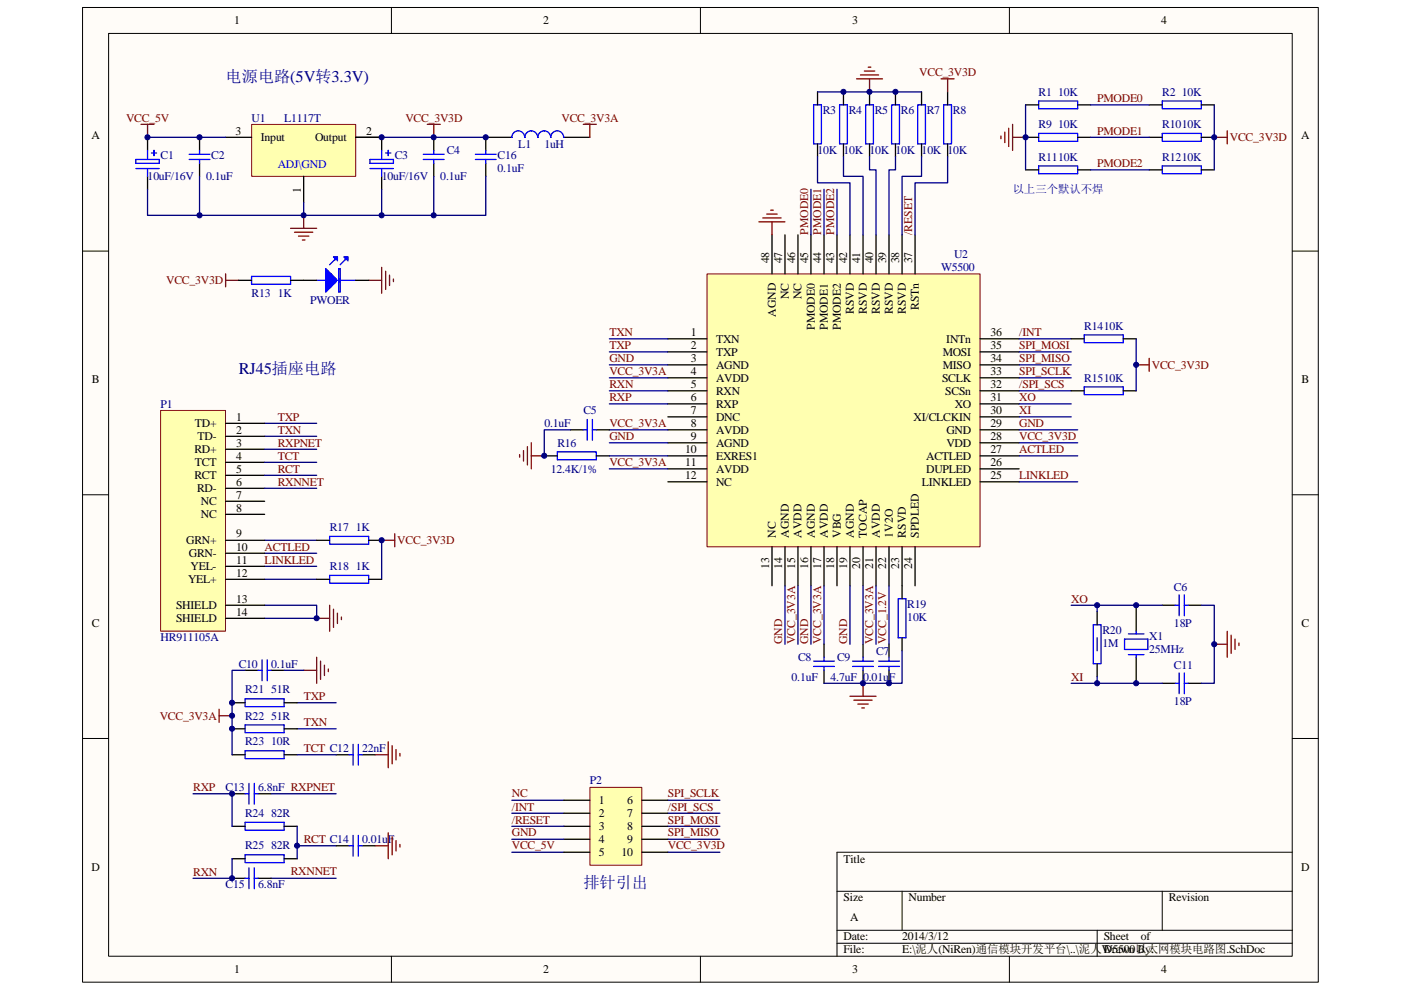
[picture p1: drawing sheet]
<svg xmlns="http://www.w3.org/2000/svg" width="297mm" height="210mm" viewBox="0 0 297 210" stroke-linecap="round" stroke-linejoin="round" font-family="sans-serif">
<path d="M17.5 1.6h262v206.7h-262z" fill="#fffcf8"/>
<path d="M17.5 1.6h262v206.7h-262z" fill="none" stroke="#000" stroke-width=".21"/>
<path d="M23 7.1h251v195.7h-251z" fill="#fffcf8"/>
<g fill="none" stroke="#000" stroke-width=".21">
<path d="M23 7.1h251v195.7h-251zM83 1.6v5.5M148.5 1.6v5.5M214 1.6v5.5M17.5 53.3h5.5M274 53.3h5.5M17.5 104.9h5.5M274 104.9h5.5M17.5 156.6h5.5M274 156.6h5.5M177.5 189h96.5M177.5 197.3h96.5"/>
<path d="M191.3 189v8.3M232.6 197.3v5.5M246.4 189v8.3M274 180.8h-96.5v22M83 202.8v5.5M148.5 202.8v5.5M177.5 200.1h96.5M214 202.8v5.5"/>
</g>
<path d="M149.9 58.1h57.9v57.9h-57.9z" fill="#ffffb0"/>
<path d="M149.9 58.1h57.9v57.9h-57.9z" fill="none" stroke="#800000" stroke-width=".21"/>
<g fill="none" stroke="#000" stroke-width=".28">
<path d="M163.7 49.8v8.3M166.4 49.8v8.3M169.2 49.8v8.3M171.9 49.8v8.3M174.7 49.8v8.3M177.5 49.8v8.3M180.2 49.8v8.3M183 49.8v8.3M185.7 49.8v8.3M188.5 49.8v8.3M191.3 49.8v8.3M194 49.8v8.3"/>
<path d="M141.6 74.6h8.3M141.6 77.4h8.3M141.6 71.9h8.3M207.8 74.6h8.3M207.8 77.4h8.3M207.8 71.9h8.3M141.6 80.1h8.3M141.6 82.9h8.3M141.6 85.7h8.3M141.6 88.4h8.3M141.6 91.2h8.3M141.6 96.7h8.3"/>
<path d="M141.6 99.4h8.3M141.6 93.9h8.3M207.8 80.1h8.3M207.8 82.9h8.3M207.8 85.7h8.3M207.8 88.4h8.3M207.8 91.2h8.3M207.8 96.7h8.3M207.8 99.4h8.3M207.8 93.9h8.3M141.6 102.2h8.3M163.7 116v8.2"/>
<path d="M166.4 116v8.2M169.2 116v8.2M171.9 116v8.2M174.7 116v8.2M177.5 116v8.2M180.2 116v8.2M183 116v8.2M185.7 116v8.2M188.5 116v8.2M191.3 116v8.2M194 116v8.2M207.8 102.2h8.3"/>
</g>
<path d="M53.4 26.4h22v11h-22z" fill="#ffffb0"/>
<path d="M53.4 26.4h22v11h-22z" fill="none" stroke="#800000" stroke-width=".21"/>
<g fill="none" stroke="#000" stroke-width=".28">
<path d="M31.3 29.1v2.8M31.3 37.4v2.8M42.3 29.1v2.8M42.3 34.6v2.8M47.8 29.1h5.5M64.4 37.4v5.5M75.4 29.1h5.5v2.8M80.9 37.4v2.8M92 29.1v2.8M92 34.6v2.8M50.6 59.5h2.7M61.6 59.5h5.5"/>
<path d="M75.4 59.5h2.8"/>
</g>
<g fill="none" stroke="#800000" stroke-width=".28">
<path d="M29.9 26.4h2.8M31.3 26.4v2.7M90.6 26.4h2.7M92 26.4v2.7M47.8 58.1v2.7M47.8 59.5h2.8M61.6 48.4h5.5M62.4 49.3h3.9M63.3 50.1h2.2M64.1 50.9h.6M64.4 45.7v2.7M78.2 59.5h2.7"/>
<path d="M80.9 56.7v5.5M81.8 57.5v3.9M82.6 58.4v2.2M83.4 59.2v.5M80.9 114.6h2.8M83.7 113.2v2.8M67.1 131.1h2.8M69.9 128.4v5.5M70.7 129.2v3.9M71.5 130v2.2M72.4 130.9v.5"/>
</g>
<g fill="none" stroke="#000080" stroke-width=".28">
<path d="M31.3 29.1h16.5M42.3 37.4v8.3M92 37.4v8.3h-60.7v-5.5M64.4 42.9v2.8M80.9 40.2v5.5M56.1 89.8h11M56.1 92.5h11M56.1 114.6h11M56.1 117.3h11M80.9 114.6v8.3M56.1 128.4h11v2.7h-11M56.1 120.1h11"/>
<path d="M56.1 122.9h11M63 149.1h8.3M63 154.6h8.3M63 179.4h8.3M57.5 186.3h13.8"/>
</g>
<g fill="none" stroke="#00f" stroke-width=".28">
<path d="M28.8 33.8h5v.8h-5zM28.8 35.8h5M31.3 31.9v1.9M31.3 35.8v1.6M32.1 32.4h1.1M32.7 31.9v1.1M40.1 32.7h4.4M40.1 33.8h4.4M42.3 31.9v.8M42.3 33.8v.8M78.4 33.8h5v.8h-5zM78.4 35.8h5"/>
<path d="M80.9 31.9v1.9M80.9 35.8v1.6M81.8 32.4h1.1M82.3 31.9v1.1M89.7 33.8h4.5M89.7 32.7h4.5M92 31.9v.8M92 33.8v.8M53.3 58.6h8.3v1.7h-8.3zM67.1 59.5h8.3M69.1 58.6h1.6v1.7h-1.6M69.1 59.7h2.2"/>
<path d="M69.1 59.2h2.2M69.1 58.9h1.9v1.1h-1.9M69.1 58.4h1.3v2.2h-1.3M69.1 58.1h1.1v2.7h-1.1M69.1 57.8h.8v3.3h-.8M69.1 57.5h.5v3.9h-.5M69.3 57.3v4.4M71 55.1l-1.1 1.1M71 54.5v.6M71 55.1h.5M71.3 59.2l-2.2-2.2v4.9l2.2-2.2M71.3 54.5v.6"/>
<path d="M71.3 59.2v.5M71.5 54.8h-.5l-.3-.3h.8v.8M71.8 57h.3v4.9h-.3zM71.8 59.7h.3M71.8 59.2h.3M73.2 55.1l-1.1 1.1M73.2 54.5v.6M73.2 55.1h.6M73.5 54.5v.6M73.8 54.8h-.6l-.3-.3h.9v.8"/>
</g>
<path d="M34.1 87.1h13.7v46.8h-13.7z" fill="#ffffb0"/>
<path d="M34.1 87.1h13.7v46.8h-13.7z" fill="none" stroke="#800000" stroke-width=".21"/>
<g fill="none" stroke="#000" stroke-width=".28">
<path d="M173.3 19.5v2.7M178.8 19.5v2.7M184.4 19.5v2.7M189.9 19.5v2.7M195.4 19.5v2.7M200.9 19.5v2.7M103 29.1h5.5M119.5 29.1h5.5M173.3 30.5v2.8M178.8 30.5v2.8M184.4 30.5v2.8M189.9 30.5v2.8"/>
<path d="M195.4 30.5v2.8M200.9 30.5v2.8M217.4 29.1h2.8M217.4 22.2h2.8M217.4 36h2.8M228.5 29.1h2.7M228.5 22.2h2.7M228.5 36h2.7M243.6 29.1h2.8M243.6 22.2h2.8M243.6 36h2.8M254.7 29.1h2.7"/>
<path d="M254.7 22.2h2.7M254.7 36h2.7M227.1 71.9h2.8M238.1 71.9h2.8M47.8 89.8h8.3M47.8 92.5h8.3M47.8 95.3h8.3M47.8 98.1h8.3M115.4 96.7h2.8M120.9 91.2h2.8M126.4 96.7h2.8M126.4 91.2h2.8"/>
<path d="M227.1 82.9h2.8M238.1 82.9h2.8M47.8 100.8h8.3M47.8 103.6h8.3M47.8 106.3h8.3M47.8 109.1h8.3M47.8 114.6h8.3M47.8 117.3h8.3M67.1 114.6h2.8M78.2 114.6h2.7M47.8 120.1h8.3M47.8 122.9h8.3"/>
<path d="M47.8 128.4h8.3M47.8 131.1h8.3M67.1 122.9h2.8M78.2 122.9h2.7M174.7 136.7v2.7M183 136.7v2.7M188.5 136.7v2.7M191.3 124.2v2.8M191.3 135.3v2.7M232.6 129.8v2.7M240.9 128.4v5.5M240.9 139.4v5.5"/>
<path d="M246.4 128.4h2.8M251.9 128.4h2.8M49.2 149.1h2.8M49.2 154.6h2.8M52 142.2h2.7M57.5 142.2h2.7M60.2 149.1h2.8M60.2 154.6h2.8M174.7 142.2v2.7M183 142.2v2.7M188.5 142.2v2.7M232.6 140.8v2.8"/>
<path d="M246.4 144.9h2.8M251.9 144.9h2.8M49.2 160.1h2.8M49.2 175.3h2.8M49.2 168.4h2.8M54.7 168.4h2.8M60.2 160.1h2.8M60.2 175.3h2.8M71.3 160.1h2.7M71.3 179.4h2.7M76.8 160.1h2.7M76.8 179.4h2.7"/>
<path d="M49.2 182.1h2.8M49.2 186.3h2.8M54.7 186.3h2.8M60.2 182.1h2.8"/>
</g>
<g fill="none" stroke="#00f" stroke-width=".28">
<path d="M108.5 29.1a1.37 1.37 0 0 1 1.4-1.4 1.37 1.37 0 0 1 1.3 1.4h.1a1.37 1.37 0 0 1 1.4-1.4h-.1a1.39 1.39 0 0 1 1.4 1.4 1.37 1.37 0 0 1 1.4-1.4 1.38 1.38 0 0 1 1.4 1.4 1.37 1.37 0 0 1 1.3-1.4 1.37 1.37 0 0 1 1.4 1.4M172.5 22.2h1.7v8.3h-1.7zM178 22.2h1.7v8.3h-1.7zM183.5 22.2h1.7v8.3h-1.7zM189 22.2h1.7v8.3h-1.7zM194.6 22.2h1.6v8.3h-1.6zM200.1 22.2h1.6v8.3h-1.6zM220.2 21.4h8.3v1.7h-8.3zM220.2 28.3h8.3v1.7h-8.3zM220.2 35.2h8.3v1.7h-8.3zM246.4 21.4h8.3v1.7h-8.3zM246.4 28.3h8.3v1.7h-8.3z"/>
<path d="M246.4 35.2h8.3v1.7h-8.3zM229.9 71h8.2v1.7h-8.2zM118.2 95.8h8.2v1.7h-8.2zM123.7 91.2h.8M124.5 89v4.4M125.6 91.2h.8M125.6 89v4.4M229.9 82.1h8.2v1.6h-8.2zM69.9 113.8h8.3v1.6h-8.3zM55.6 140v4.4M56.7 140v4.4M69.9 122h8.3v1.7h-8.3z"/>
<path d="M174.7 139.4v.8M183 139.4v.8M188.5 139.4v.8M190.4 127h1.7v8.3h-1.7zM231.8 132.5h1.6v8.3h-1.6zM238.4 135.6h5v2.2h-5zM239.2 138.9h3.3M239.2 134.5h3.3M240.9 133.9v.6M240.9 138.9v.5M249.2 128.4h.8M250 126.2v4.4"/>
<path d="M251.1 126.2v4.4M251.1 128.4h.8M52 148.2h8.2v1.7h-8.2zM52 153.8h8.2v1.6h-8.2zM52 159.3h8.2v1.6h-8.2zM54.7 142.2h.9M56.7 142.2h.8M74.9 157.9v4.4M76 157.9v4.4M172.5 140.2h4.4M172.5 141.4h4.4M174.7 141.4v.8"/>
<path d="M180.8 141.4h4.4M180.8 140.2h4.4M183 141.4v.8M186.3 141.4h4.4M186.3 140.2h4.4M188.5 141.4v.8M249.2 144.9h.8M250 142.7v4.4M251.1 142.7v4.4M251.1 144.9h.8M52 174.4h8.2v1.7h-8.2zM52 168.4h.8"/>
<path d="M52.8 166.2v4.4M53.9 166.2v4.4M53.9 168.4h.8M74 160.1h.9M74 179.4h.9M74.9 177.2v4.4M76 177.2v4.4M76 160.1h.8M76 179.4h.8M52 181.3h8.2v1.7h-8.2zM52 186.3h.8M52.8 184.1v4.4"/>
<path d="M53.9 184.1v4.4M53.9 186.3h.8"/>
</g>
<g fill="none" stroke="#000080" stroke-width=".28">
<path d="M173.3 19.5h22.1M173.3 33.3v5.5h6.9v11M178.8 33.3v4.1h4.2v12.4M184.4 33.3v2.7h1.3v13.8M189.9 33.3v2.7h-1.4v13.8M195.4 33.3v4.1h-4.1v12.4M200.9 33.3v5.5h-6.9v11M217.4 22.2v13.8M231.2 22.2h12.4M231.2 29.1h12.4M231.2 36h12.4M257.4 22.2v13.8"/>
<path d="M171.9 40.2v9.6M174.7 40.2v9.6M177.5 40.2v9.6M129.2 71.9h12.4M129.2 74.6h12.4M129.2 77.4h12.4M216.1 71.9h11M216.1 74.6h11M216.1 77.4h11M240.9 71.9v11M56.1 95.3h11M56.1 98.1h11"/>
<path d="M120.9 91.2h-5.5v5.5M129.2 96.7h12.4M129.2 82.9h12.4M129.2 85.7h12.4M129.2 80.1h12.4M129.2 91.2h12.4M129.2 99.4h12.4M129.2 93.9h12.4M216.1 93.9h12.4M216.1 91.2h12.4M216.1 96.7h12.4M216.1 82.9h11"/>
<path d="M216.1 85.7h11M216.1 80.1h11M216.1 88.4h11M56.1 103.6h11M56.1 100.8h11M216.1 102.2h12.4M166.4 124.2v12.5M169.2 124.2v12.5M171.9 124.2v12.5M174.7 124.2v12.5M180.2 124.2v12.5M183 124.2v12.5"/>
<path d="M185.7 124.2v12.5M188.5 124.2v12.5M191.3 138v6.9h-16.6M227.1 128.4h5.5M232.6 135.3v2.7M246.4 128.4h-13.8v1.4M254.7 128.4h2.7v16.5h-2.7M52 142.2h-2.8v17.9M60.2 142.2h4.2M227.1 144.9h5.5M232.6 143.6v1.3h13.8M40.9 168.4h8.3v6.9"/>
<path d="M57.5 168.4h13.8M63 160.1h8.3M63 175.3v6.8M108.5 172.5h11M108.5 169.7h11M141.6 172.5h11M141.6 175.3h11M141.6 178h11M141.6 169.7h11M49.2 182.1v4.2h-8.3M108.5 180.8h11M141.6 180.8h11"/>
</g>
<g fill="none" stroke="#800000" stroke-width=".28">
<path d="M181.6 16.7h5.5M182.4 15.9h3.9M183.3 15.1h2.2M184.1 14.2h.5M184.4 16.7v2.8M199.5 16.7h2.8M200.9 16.7v2.8M123.7 26.4h2.7M125 26.4v2.7M212.2 28.9v.5M213 28v2.2M213.9 27.2v3.9"/>
<path d="M214.7 29.1h2.7M214.7 26.4v5.5M257.4 29.1h2.8M260.2 27.7v2.8M160.9 47.1h5.5M161.7 46.2h3.9M162.6 45.4h2.2M163.4 44.6h.6M163.7 47.1v2.7M240.9 77.4h2.7M243.6 76v2.8M110.2 96.4v.6"/>
<path d="M111 95.6v2.2M111.8 94.7v3.9M112.6 93.9v5.5M112.6 96.7h2.8M67.1 139.4v5.5M257.4 136.7h2.8M260.2 133.9v5.5M261 134.7v3.9M261.8 135.6v2.2M262.7 136.4v.5M46.5 150.4v2.8M46.5 151.8h2.7"/>
<path d="M64.4 142.2h2.7M68 140.2v3.9M68.8 141.1v2.2M69.6 141.9v.6M82.3 157.3v5.5M83.1 158.2v3.8M84 159v2.2M84.8 159.8v.6M180.2 147.7h5.5M181 148.5h3.9M181.9 149.3h2.2M182.7 150.2h.6"/>
<path d="M183 144.9v2.8M79.5 179.4h2.8M79.5 160.1h2.8M82.3 176.6v5.5M83.1 177.5v3.8M84 178.3v2.2M84.8 179.1v.6"/>
</g>
<path d="M125.1 167h11v16.5h-11z" fill="#ffffb0"/>
<path d="M125.1 167h11v16.5h-11z" fill="none" stroke="#800000" stroke-width=".21"/>
<path d="M103 29.1v2.8M103 34.6v2.8M119.5 169.7h5.5M119.5 172.5h5.5M119.5 175.3h5.5M119.5 178h5.5M136.1 169.7h5.5M136.1 172.5h5.5M136.1 175.3h5.5M136.1 178h5.5M119.5 180.8h5.5M136.1 180.8h5.5" fill="none" stroke="#000" stroke-width=".28"/>
<path d="M80.9 29.1h22.1M103 37.4v8.3h-11M108.5 175.3h11M108.5 178h11" fill="none" stroke="#000080" stroke-width=".28"/>
<path d="M100.8 32.7h4.4M100.8 33.8h4.4M103 31.9v.8M103 33.8v.8" fill="none" stroke="#00f" stroke-width=".28"/>
<g fill="#000080" stroke="#000080" stroke-width=".21">
<circle cx="31.3" cy="29.1" r=".54"/>
<circle cx="42.3" cy="45.7" r=".54"/>
<circle cx="42.3" cy="29.1" r=".54"/>
<circle cx="49.2" cy="186.3" r=".54"/>
<circle cx="49.2" cy="168.3" r=".54"/>
<circle cx="49.2" cy="154.6" r=".54"/>
<circle cx="49.2" cy="151.8" r=".54"/>
<circle cx="49.2" cy="149" r=".54"/>
<circle cx="63" cy="179.4" r=".54"/>
<circle cx="64.4" cy="45.7" r=".53"/>
<circle cx="67.1" cy="131.1" r=".54"/>
<circle cx="80.9" cy="114.6" r=".54"/>
<circle cx="80.9" cy="45.7" r=".54"/>
<circle cx="80.9" cy="29.1" r=".54"/>
<circle cx="91.9" cy="45.7" r=".53"/>
<circle cx="91.9" cy="29.1" r=".53"/>
<circle cx="103" cy="29.1" r=".54"/>
<circle cx="115.4" cy="96.7" r=".54"/>
<circle cx="178.8" cy="19.5" r=".53"/>
<circle cx="183" cy="144.9" r=".53"/>
<circle cx="184.4" cy="19.5" r=".54"/>
<circle cx="188.5" cy="144.9" r=".54"/>
<circle cx="189.9" cy="19.5" r=".53"/>
<circle cx="217.4" cy="29.1" r=".54"/>
<circle cx="232.6" cy="144.9" r=".54"/>
<circle cx="232.6" cy="128.4" r=".54"/>
<circle cx="240.9" cy="144.9" r=".54"/>
<circle cx="240.9" cy="128.4" r=".54"/>
<circle cx="240.9" cy="77.4" r=".54"/>
<circle cx="257.4" cy="136.6" r=".54"/>
<circle cx="257.4" cy="29.1" r=".54"/>
</g>
<text font-size="3.5" fill="#000080" x="50.6" y="79.4">RJ45插座电路</text>
<g font-size="3.4" fill="#000080">
<text x="47.8" y="17.3">电源电路(5V转3.3V)</text>
<text x="123.7" y="188.3">排针引出</text>
</g>
<g font-size="2.5">
<text x="49.7" y="5.1">1</text>
<text x="115.2" y="5.1">2</text>
<text x="180.7" y="5.1">3</text>
<text x="246.2" y="5.1">4</text>
<text x="19.4" y="29.6">A</text>
<text x="49.9" y="28.6">3</text>
<text x="55.3" y="29.9">Input</text>
<text x="66.8" y="29.9">Output</text>
<text x="77.6" y="28.6">2</text>
<text x="275.9" y="29.6">A</text>
<text x="63.8" y="40.9" transform="rotate(-90 63.8 40.9)">1</text>
<text x="163.1" y="55.9" transform="rotate(-90 163.1 55.9)">48</text>
<text x="165.8" y="55.9" transform="rotate(-90 165.8 55.9)">47</text>
<text x="168.6" y="55.9" transform="rotate(-90 168.6 55.9)">46</text>
<text x="171.3" y="55.9" transform="rotate(-90 171.3 55.9)">45</text>
<text x="174.1" y="55.9" transform="rotate(-90 174.1 55.9)">44</text>
<text x="176.9" y="55.9" transform="rotate(-90 176.9 55.9)">43</text>
<text x="179.6" y="55.9" transform="rotate(-90 179.6 55.9)">42</text>
<text x="182.4" y="55.9" transform="rotate(-90 182.4 55.9)">41</text>
<text x="185.1" y="55.9" transform="rotate(-90 185.1 55.9)">40</text>
<text x="187.9" y="55.9" transform="rotate(-90 187.9 55.9)">39</text>
<text x="190.7" y="55.9" transform="rotate(-90 190.7 55.9)">38</text>
<text x="193.4" y="55.9" transform="rotate(-90 193.4 55.9)">37</text>
<text x="167.2" y="63.5" transform="rotate(-90 167.2 63.5)">NC</text>
<text x="170" y="63.5" transform="rotate(-90 170 63.5)">NC</text>
<text x="194.8" y="65.8" transform="rotate(-90 194.8 65.8)">RSTn</text>
<text x="146.5" y="71.3">1</text>
<text x="164.5" y="67.2" transform="rotate(-90 164.5 67.2)">AGND</text>
<text x="172.7" y="70" transform="rotate(-90 172.7 70)">PMODE0</text>
<text x="175.5" y="70" transform="rotate(-90 175.5 70)">PMODE1</text>
<text x="178.2" y="70" transform="rotate(-90 178.2 70)">PMODE2</text>
<text x="181" y="66.6" transform="rotate(-90 181 66.6)">RSVD</text>
<text x="183.8" y="66.6" transform="rotate(-90 183.8 66.6)">RSVD</text>
<text x="186.5" y="66.6" transform="rotate(-90 186.5 66.6)">RSVD</text>
<text x="189.3" y="66.6" transform="rotate(-90 189.3 66.6)">RSVD</text>
<text x="192" y="66.6" transform="rotate(-90 192 66.6)">RSVD</text>
<text x="210" y="71.3">36</text>
<text x="146.5" y="74">2</text>
<text x="146.5" y="76.8">3</text>
<text x="151.8" y="75.4">TXP</text>
<text x="151.8" y="72.7">TXN</text>
<text x="199.9" y="75.4">MOSI</text>
<text x="200.6" y="72.7">INTn</text>
<text x="210" y="76.8">34</text>
<text x="210" y="74">35</text>
<text x="19.5" y="81.3">B</text>
<text x="146.5" y="79.5">4</text>
<text x="146.5" y="82.3">5</text>
<text x="151.8" y="78.2">AGND</text>
<text x="151.8" y="80.9">AVDD</text>
<text x="151.8" y="83.7">RXN</text>
<text x="199.7" y="80.9">SCLK</text>
<text x="199.9" y="78.2">MISO</text>
<text x="200.4" y="83.7">SCSn</text>
<text x="210" y="82.3">32</text>
<text x="210" y="79.5">33</text>
<text x="276" y="81.3">B</text>
<text x="50.1" y="89.2">1</text>
<text x="146.5" y="85.1">6</text>
<text x="146.5" y="87.8">7</text>
<text x="151.8" y="86.4">RXP</text>
<text x="151.8" y="89.2">DNC</text>
<text x="193.7" y="89.2">XI/CLCKIN</text>
<text x="202.4" y="86.4">XO</text>
<text x="210" y="87.8">30</text>
<text x="210" y="85.1">31</text>
<text x="41.3" y="90.6">TD+</text>
<text x="41.9" y="93.3">TD-</text>
<text x="50.1" y="91.9">2</text>
<text x="50.1" y="94.7">3</text>
<text x="146.5" y="90.6">8</text>
<text x="146.5" y="93.3">9</text>
<text x="151.8" y="91.9">AVDD</text>
<text x="151.8" y="94.7">AGND</text>
<text x="200.7" y="94.7">VDD</text>
<text x="200.7" y="91.9">GND</text>
<text x="210" y="93.3">28</text>
<text x="210" y="90.6">29</text>
<text x="41.2" y="96.1">RD+</text>
<text x="41.2" y="101.6">RCT</text>
<text x="41.3" y="98.8">TCT</text>
<text x="50.1" y="97.5">4</text>
<text x="50.1" y="100.2">5</text>
<text x="145.3" y="96.1">10</text>
<text x="145.3" y="98.8">11</text>
<text x="145.3" y="101.6">12</text>
<text x="151.8" y="97.5">EXRES1</text>
<text x="151.8" y="100.2">AVDD</text>
<text x="196.4" y="100.2">DUPLED</text>
<text x="196.4" y="97.5">ACTLED</text>
<text x="210" y="101.6">25</text>
<text x="210" y="98.8">26</text>
<text x="210" y="96.1">27</text>
<text x="41.8" y="104.4">RD-</text>
<text x="42.6" y="107.1">NC</text>
<text x="50.1" y="103">6</text>
<text x="50.1" y="105.7">7</text>
<text x="151.8" y="103">NC</text>
<text x="195.4" y="103">LINKLED</text>
<text x="42.6" y="109.9">NC</text>
<text x="50.1" y="108.5">8</text>
<text x="39.5" y="115.4">GRN+</text>
<text x="40" y="118.2">GRN-</text>
<text x="50.1" y="119.5">11</text>
<text x="50.1" y="116.8">10</text>
<text x="50.1" y="114">9</text>
<text x="164.5" y="114.1" transform="rotate(-90 164.5 114.1)">NC</text>
<text x="167.2" y="114.1" transform="rotate(-90 167.2 114.1)">AGND</text>
<text x="170" y="114.1" transform="rotate(-90 170 114.1)">AVDD</text>
<text x="172.7" y="114.1" transform="rotate(-90 172.7 114.1)">AGND</text>
<text x="175.5" y="114.1" transform="rotate(-90 175.5 114.1)">AVDD</text>
<text x="178.2" y="114.1" transform="rotate(-90 178.2 114.1)">VBG</text>
<text x="181" y="114.1" transform="rotate(-90 181 114.1)">AGND</text>
<text x="183.8" y="114.1" transform="rotate(-90 183.8 114.1)">TOCAP</text>
<text x="186.5" y="114.1" transform="rotate(-90 186.5 114.1)">AVDD</text>
<text x="189.3" y="114.1" transform="rotate(-90 189.3 114.1)">1V2O</text>
<text x="192" y="114.1" transform="rotate(-90 192 114.1)">RSVD</text>
<text x="194.8" y="114.1" transform="rotate(-90 194.8 114.1)">SPDLED</text>
<text x="39.9" y="123.7">YEL+</text>
<text x="40.4" y="120.9">YEL-</text>
<text x="50.1" y="122.3">12</text>
<text x="163.1" y="120.7" transform="rotate(-90 163.1 120.7)">13</text>
<text x="165.8" y="120.7" transform="rotate(-90 165.8 120.7)">14</text>
<text x="168.6" y="120.7" transform="rotate(-90 168.6 120.7)">15</text>
<text x="171.3" y="120.7" transform="rotate(-90 171.3 120.7)">16</text>
<text x="174.1" y="120.7" transform="rotate(-90 174.1 120.7)">17</text>
<text x="176.9" y="120.7" transform="rotate(-90 176.9 120.7)">18</text>
<text x="179.6" y="120.7" transform="rotate(-90 179.6 120.7)">19</text>
<text x="182.4" y="120.7" transform="rotate(-90 182.4 120.7)">20</text>
<text x="185.1" y="120.7" transform="rotate(-90 185.1 120.7)">21</text>
<text x="187.9" y="120.7" transform="rotate(-90 187.9 120.7)">22</text>
<text x="190.7" y="120.7" transform="rotate(-90 190.7 120.7)">23</text>
<text x="193.4" y="120.7" transform="rotate(-90 193.4 120.7)">24</text>
<text x="37.3" y="129.2">SHIELD</text>
<text x="37.3" y="131.9">SHIELD</text>
<text x="50.1" y="127.8">13</text>
<text x="50.1" y="130.6">14</text>
<text x="19.5" y="132.9">C</text>
<text x="276" y="132.9">C</text>
<text x="127" y="170.5">1</text>
<text x="127" y="173.3">2</text>
<text x="133" y="170.5">6</text>
<text x="133" y="173.3">7</text>
<text x="127" y="176">3</text>
<text x="127" y="178.8">4</text>
<text x="133" y="176">8</text>
<text x="133" y="178.8">9</text>
<text x="19.4" y="184.6">D</text>
<text x="127" y="181.5">5</text>
<text x="131.8" y="181.5">10</text>
<text x="178.9" y="182.9">Title</text>
<text x="275.9" y="184.6">D</text>
<text x="178.9" y="191.2">Size</text>
<text x="192.6" y="191.2">Number</text>
<text x="247.8" y="191.2">Revision</text>
<text x="180.2" y="195.3">A</text>
<text x="178.9" y="199.5">Date:</text>
<text x="178.9" y="202.2">File:</text>
<text x="191.3" y="202.2">E:\泥人(NiRen)通信模块开发平台\..\泥人W5500以太网模块电路图.SchDoc</text>
<text x="191.3" y="199.5">2014/3/12</text>
<text x="234" y="202.2">Drawn By:</text>
<text x="234" y="199.5">Sheet</text>
<text x="241.9" y="199.5">of</text>
<text x="49.7" y="206.4">1</text>
<text x="115.2" y="206.4">2</text>
<text x="180.7" y="206.4">3</text>
<text x="246.2" y="206.4">4</text>
</g>
<g font-size="2.5" fill="#800000">
<text x="194.9" y="16.2">VCC_3V3D</text>
<text x="232.6" y="21.7">PMODE0</text>
<text x="26.8" y="25.8">VCC_5V</text>
<text x="86" y="25.8">VCC_3V3D</text>
<text x="119.1" y="25.8">VCC_3V3A</text>
<text x="232.6" y="28.6">PMODE1</text>
<text x="260.8" y="29.9">VCC_3V3D</text>
<text x="232.6" y="35.4">PMODE2</text>
<text x="171.3" y="49.8" transform="rotate(-90 171.3 49.8)">PMODE0</text>
<text x="174.1" y="49.8" transform="rotate(-90 174.1 49.8)">PMODE1</text>
<text x="176.9" y="49.8" transform="rotate(-90 176.9 49.8)">PMODE2</text>
<text x="193.4" y="49.8" transform="rotate(-90 193.4 49.8)">/RESET</text>
<text x="35.2" y="60.3">VCC_3V3D</text>
<text x="129.2" y="71.3">TXN</text>
<text x="216.1" y="71.3">/INT</text>
<text x="129.2" y="74">TXP</text>
<text x="129.2" y="76.8">GND</text>
<text x="216.1" y="74">SPI_MOSI</text>
<text x="216.1" y="76.8">SPI_MISO</text>
<text x="129.2" y="82.3">RXN</text>
<text x="129.2" y="79.5">VCC_3V3A</text>
<text x="216.1" y="82.3">/SPI_SCS</text>
<text x="216.1" y="79.5">SPI_SCLK</text>
<text x="244.2" y="78.2">VCC_3V3D</text>
<text x="58.9" y="89.2">TXP</text>
<text x="129.2" y="85.1">RXP</text>
<text x="216.1" y="87.8">XI</text>
<text x="216.1" y="85.1">XO</text>
<text x="58.9" y="91.9">TXN</text>
<text x="58.9" y="94.7">RXPNET</text>
<text x="129.2" y="90.6">VCC_3V3A</text>
<text x="129.2" y="93.3">GND</text>
<text x="216.1" y="93.3">VCC_3V3D</text>
<text x="216.1" y="90.6">GND</text>
<text x="58.9" y="97.5">TCT</text>
<text x="58.9" y="100.2">RCT</text>
<text x="129.2" y="98.8">VCC_3V3A</text>
<text x="216.1" y="101.6">LINKLED</text>
<text x="216.1" y="96.1">ACTLED</text>
<text x="58.9" y="103">RXNNET</text>
<text x="56.1" y="116.8">ACTLED</text>
<text x="56.1" y="119.5">LINKLED</text>
<text x="84.2" y="115.4">VCC_3V3D</text>
<text x="227.1" y="127.8">XO</text>
<text x="165.8" y="136.7" transform="rotate(-90 165.8 136.7)">GND</text>
<text x="168.6" y="136.7" transform="rotate(-90 168.6 136.7)">VCC_3V3A</text>
<text x="171.3" y="136.7" transform="rotate(-90 171.3 136.7)">GND</text>
<text x="174.1" y="136.7" transform="rotate(-90 174.1 136.7)">VCC_3V3A</text>
<text x="179.6" y="136.7" transform="rotate(-90 179.6 136.7)">GND</text>
<text x="185.1" y="136.7" transform="rotate(-90 185.1 136.7)">VCC_3V3A</text>
<text x="187.9" y="136.7" transform="rotate(-90 187.9 136.7)">VCC_1.2V</text>
<text x="64.4" y="148.5">TXP</text>
<text x="227.1" y="144.3">XI</text>
<text x="33.9" y="152.6">VCC_3V3A</text>
<text x="64.4" y="154">TXN</text>
<text x="64.4" y="159.5">TCT C12</text>
<text x="41" y="167.8">RXP</text>
<text x="108.5" y="171.9">/INT</text>
<text x="108.5" y="169.1">NC</text>
<text x="141.6" y="169.1">SPI_SCLK</text>
<text x="141.6" y="171.9">/SPI_SCS</text>
<text x="64.4" y="178.8">RCT C14</text>
<text x="108.5" y="177.4">GND</text>
<text x="108.5" y="174.7">/RESET</text>
<text x="141.6" y="174.7">SPI_MOSI</text>
<text x="141.6" y="177.4">SPI_MISO</text>
<text x="41" y="185.7">RXN</text>
<text x="61.6" y="185.7">RXNNET</text>
<text x="108.5" y="180.2">VCC_5V</text>
<text x="141.6" y="180.2">VCC_3V3D</text>
</g>
<g font-size="2.5" fill="#000080">
<text x="220.2" y="20.3">R1 10K</text>
<text x="246.4" y="20.3">R2 10K</text>
<text x="53.4" y="25.8">U1</text>
<text x="60.3" y="25.8">L1117T</text>
<text x="174.4" y="24.1">R3</text>
<text x="180" y="24.1">R4</text>
<text x="185.5" y="24.1">R5</text>
<text x="191" y="24.1">R6</text>
<text x="196.5" y="24.1">R7</text>
<text x="202" y="24.1">R8</text>
<text x="220.2" y="27.2">R9 10K</text>
<text x="246.4" y="27.2">R1010K</text>
<text x="34.1" y="33.8">C1</text>
<text x="44.8" y="33.8">C2</text>
<text x="83.7" y="33.8">C3</text>
<text x="94.7" y="32.7">C4</text>
<text x="105.5" y="33.8">C16</text>
<text x="109.9" y="31.3">L1</text>
<text x="115.4" y="31.3">1uH</text>
<text x="173.3" y="32.7">10K</text>
<text x="178.9" y="32.7">10K 10K</text>
<text x="189.9" y="32.7">10K</text>
<text x="195.4" y="32.7">10K</text>
<text x="200.9" y="32.7">10K</text>
<text x="220.2" y="34.1">R1110K</text>
<text x="246.4" y="34.1">R1210K</text>
<text x="31.3" y="38.2">10uF/16V</text>
<text x="43.7" y="38.2">0.1uF</text>
<text x="80.9" y="38.2">10uF/16V</text>
<text x="93.3" y="38.2">0.1uF</text>
<text x="105.5" y="36.5">0.1uF</text>
<text x="199.5" y="57.5">W5500</text>
<text x="202.3" y="54.7">U2</text>
<text x="53.4" y="63">R13 1K</text>
<text x="65.8" y="64.4">PWOER</text>
<text x="229.9" y="69.9">R1410K</text>
<text x="229.9" y="80.9">R1510K</text>
<text x="34.1" y="86.4">P1</text>
<text x="123.7" y="87.8">C5</text>
<text x="115.4" y="90.6">0.1uF</text>
<text x="118.2" y="94.7">R16</text>
<text x="116.8" y="100.2">12.4K/1%</text>
<text x="69.9" y="112.6">R17 1K</text>
<text x="69.9" y="120.9">R18 1K</text>
<text x="248.9" y="125.3">C6</text>
<text x="192.4" y="128.9">R19</text>
<text x="192.4" y="131.7">10K</text>
<text x="34.1" y="136.1">HR911105A</text>
<text x="233.7" y="134.4">R20</text>
<text x="233.7" y="137.2">1M</text>
<text x="243.7" y="135.8">X1</text>
<text x="248.9" y="133">18P</text>
<text x="50.6" y="141.6">C10</text>
<text x="57.5" y="141.6">0.1uF</text>
<text x="169.2" y="140.2">C8</text>
<text x="177.5" y="140.2">C9</text>
<text x="185.7" y="138.8">C7</text>
<text x="243.7" y="138.6">25MHz</text>
<text x="248.9" y="141.9">C11</text>
<text x="52" y="147.1">R21 51R</text>
<text x="167.8" y="144.3">0.1uF</text>
<text x="176.1" y="144.3">4.7uF</text>
<text x="183" y="144.3">0.01uF</text>
<text x="248.9" y="149.6">18P</text>
<text x="52" y="152.6">R22 51R</text>
<text x="52" y="158.1">R23 10R</text>
<text x="76.8" y="159.5">22nF</text>
<text x="47.8" y="167.8">C13</text>
<text x="54.7" y="167.8">6.8nF RXPNET</text>
<text x="125.1" y="166.4">P2</text>
<text x="52" y="173.3">R24 82R</text>
<text x="76.8" y="178.8">0.01uF</text>
<text x="52" y="180.2">R25 82R</text>
<text x="47.8" y="188.4">C15</text>
<text x="54.7" y="188.4">6.8nF</text>
</g>
<text font-size="2.5" fill="#00f" x="58.9" y="35.7">ADJ\GND</text>
<text font-size="2.4" fill="#000080" x="214.7" y="41">以上三个默认不焊</text>
</svg>
